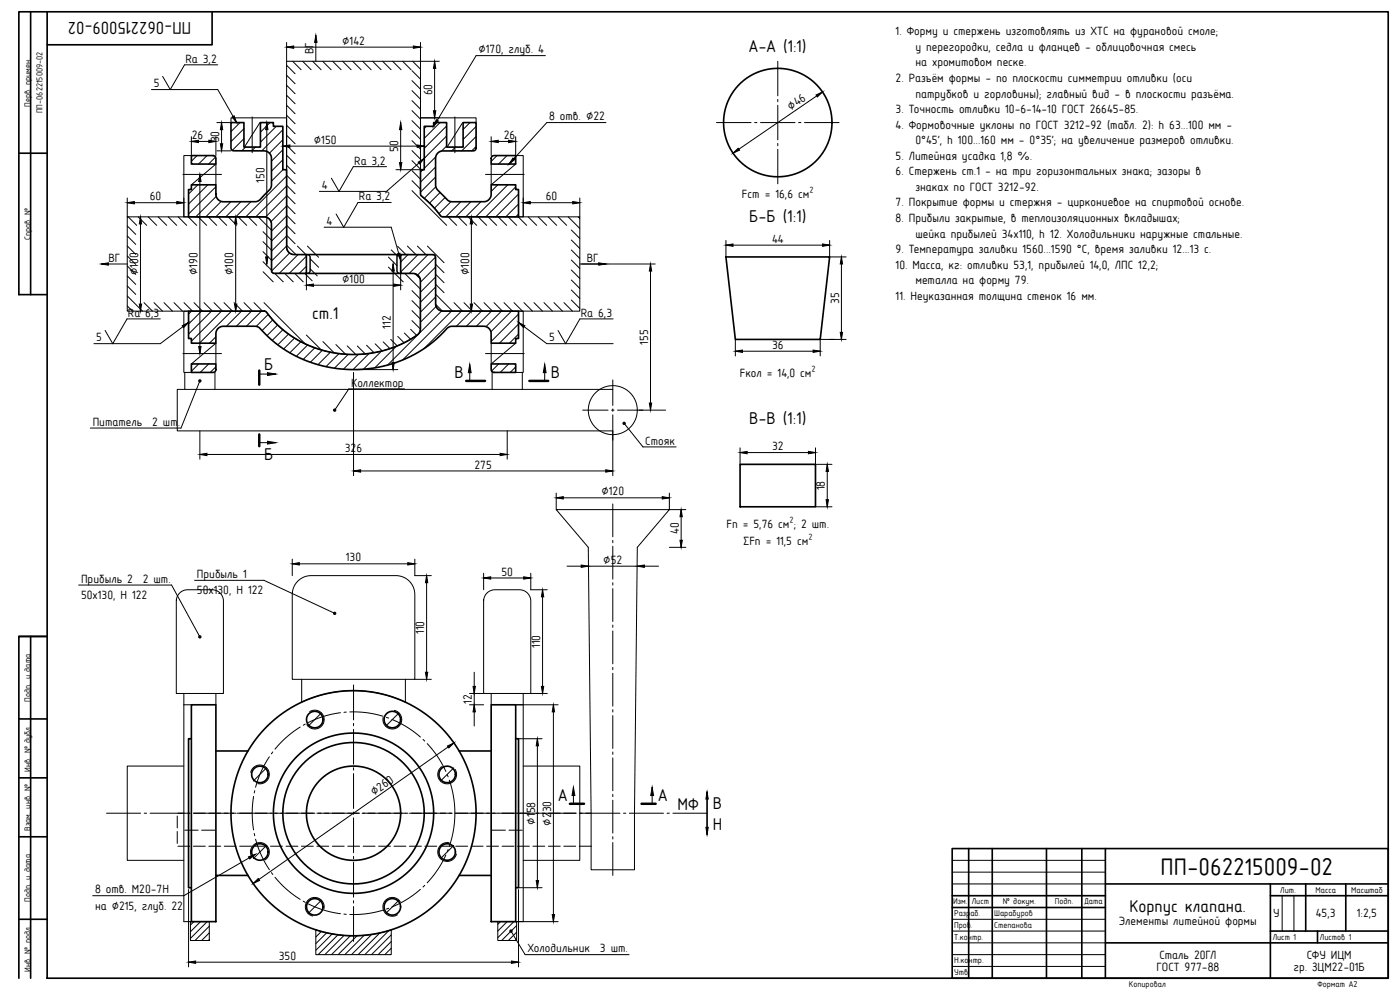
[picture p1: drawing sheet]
<svg xmlns="http://www.w3.org/2000/svg" width="594mm" height="420mm" viewBox="0 0 594 420" stroke-linecap="round" stroke-linejoin="round" font-family="sans-serif">
<g fill="#000" stroke="#000" stroke-width=".42">
<path d="M121.6 20l3-.5v1zM134 15l.5 3h-1zM175.4 19.5l3 .5-3 .5zM184.4 26l.5 3h-1zM346.2 40.3l2.8-1.3-2.2 2.1zM81.2 60l3-.5v1zM88.6 59.5l3 .5-3 .5zM94 52l.5 3h-1zM98.5 49.6l.8-.5 1.1 2.9zM113.2 52l.5 3h-1zM170 52l.5 3h-1zM185.1 50.8l.9 .5-2 2.3z"/>
<path d="M183.9 47h1l-.5 3zM208.4 60l3-.5v1zM215.8 59.5l3 .5-3 .5zM84.8 74l.5 3h-1zM93.5 61h1l-.5 3zM120 62l3-.5v1zM169.5 69h1l-.5 3zM177 61.5l3 .5-3 .5zM177.4 68.8l2.6-1.6-1.9 2.4zM217.6 67l.8 .7-2.4 1.9zM311 65l2.2-2.1 .6 .8zM54 86l3-.5v1z"/>
<path d="M59.6 92l.5 3h-1zM75 85.5l3 .5-3 .5zM100 92l.5 3h-1zM200 92l.5 3h-1zM222 86l3-.5v1zM243 85.5l3 .5-3 .5zM43 112l3-.5v1zM112.7 109h1l-.5 3zM166.8 112l.5 3h-1zM168.7 107.7l1-.3 .3 3zM254 111.5l3 .5-3 .5zM276 112l.5 3h-1z"/>
<path d="M308 104l3-.5v1zM349 103.5l3 .5-3 .5zM357 109l.5 3h-1zM59.1 129h1l-.5 3zM77.3 138.2l2.7-1.4-2.1 2.2zM99.5 129h1l-.5 3zM130 121l3-.5v1zM167 120.5l3 .5-3 .5zM199.5 129h1l-.5 3zM220 136.8l2.7 1.4-.6 .8zM84.3 147h1l-.5 3zM113.5 158.1l3.5 .6-3.5 .6z"/>
<path d="M166.3 153.8h1l-.5 3zM199.3 154.6l.6 3.5h-1.2zM231.1 154.6l.6 3.5h-1.2zM312 149l3-.5v1zM345 148.5l3 .5-3 .5zM356.5 141h1l-.5 3zM275.5 171h1l-.5 3zM84.8 192.8l3-.5v1zM113.5 187.2l3.5 .6-3.5 .6zM150 199.8l3-.5v1zM212.2 192.3l3 .5-3 .5zM257 199.3l3 .5-3 .5z"/>
<path d="M314 192l3-.5v1zM343 191.5l3 .5-3 .5zM351 197l.5 3h-1zM236 211.2l3-.5v1zM281 210.7l3 .5-3 .5zM289 216.2l.5 3h-1zM350.5 212h1l-.5 3zM124 239.2l3-.5v1zM173 238.7l3 .5-3 .5zM288.5 229.2h1l-.5 3zM181 244.2l.5 3h-1zM205.2 245.2l3-.5v1z"/>
<path d="M222.2 244.7l3 .5-3 .5zM230.2 250.2l.5 3h-1zM246.6 239.7l3 .5-3 .5zM270.4 240.2l3-.5v1zM180.5 285.2h1l-.5 3zM201.2 299l.5 3h-1zM200.7 291.2h1l-.5 3zM229.7 291.2h1l-.5 3zM234.8 299l.5 3h-1zM189.9 316.5l2.7-1.3-2.2 2.1zM228 313.4l.5 3h-1zM243.3 334l.6 3.5h-1.2z"/>
<path d="M276.7 334l.6 3.5h-1.2zM300 336l.5 3h-1zM299.5 351h1l-.5 3zM107.4 374.8l2.2-2.1 .5 .8zM105.4 363.5l2.9-1-2.4 1.9zM227.5 373.6h1l-.5 3zM234.3 388h1l-.5 3zM80 408.2l3-.5v1zM217 407.7l3 .5-3 .5z"/>
<circle cx="84.8" cy="161.6" r=".5"/>
<circle cx="142" cy="174" r=".5"/>
<circle cx="264.8" cy="179.6" r=".5"/>
<circle cx="84.8" cy="270.2" r=".5"/>
<circle cx="142" cy="260.2" r=".5"/>
<circle cx="216.8" cy="395" r=".5"/>
</g>
<g fill="none" stroke="#000" stroke-width=".42">
<path d="M121.6 18v8M121.6 20h56.8M134 15v11M178.4 18v8h8M64.3 38h28.1l8 14M92.4 27.5h-14.1l-6.1 10.5-3.2-5.6M121.6 27.7l3.6 3.6M121.6 31.9l3.6 3.6M121.6 36.2l3.6 3.6M124.2 26l3.6 3.6M128.4 26l3.6 3.6M132.6 26l3.6 3.6"/>
<path d="M136.9 26l3.6 3.6M141.1 26l3.6 3.6M145.4 26l3.6 3.6M149.6 26l3.6 3.6M153.9 26l3.6 3.6M158.1 26l3.6 3.6M162.3 26l3.6 3.6M166.6 26l3.6 3.6M170.8 26l3.6 3.6M174.8 30l3.6 3.6M174.8 34.2l3.6 3.6M174.8 38.5l3.6 3.6"/>
<path d="M175.1 26l3.3 3.3M184.4 26v24M231.4 23.6h-29.4l-18 30M330 26v14.7M349 39l-38 26M81.2 58v8M81.2 60h10.4M91.6 58v8M92 52h6M94 52v12M98 51.9v-1.9h23.6v21.9M101.8 52l-3.8 3.8"/>
<path d="M103.5 58.8l-5 5M103.5 54.6l-5.5 5.5M107 49.6v15.2M110.3 52l-6.6 10.4M113.2 52v60M114.6 52l-4.1 4.1M117.2 53.6l-6.7 6.7M120 59.3l-5.7 5.7M120 55.1l-8.9 8.9M121.6 40.4l3.6 3.6M121.6 44.6l3.6 3.6M121.6 48.9l3.6 3.6"/>
<path d="M121.6 53.1l3.6 3.6M121.6 57.4l3.6 3.6M170 52v20M174.8 42.7l3.6 3.6M174.8 46.9l3.6 3.6M174.8 51.2l3.6 3.6M174.8 55.4l3.6 3.6M174.8 59.7l3.6 3.6M178.4 50h8M180.9 53.6l-.9 .9M186.7 52l-6.7 6.7M189.5 57.7l-9.5 9.5"/>
<path d="M189.5 53.4l-9.5 9.5M193 49.6v15.2M196.3 52l-6.6 10.4M199.4 52l-2.9 2.9M202 51.9v-1.9h-23.6v21.9M202 57.9l-6.1 6.1M202 53.7l-5.5 5.5M208.4 58v8M208.4 60h10.4M218.8 58v8M257.1 52h-25.1l-16 17.6M304 52h14.7"/>
<path d="M320.2 52h1M322.7 52h14.6M330 42.2v1M330 44.7v14.6M338.8 52h1M341.3 52h14.7M77.6 74h16.4M81.1 66h-3.1v26h1.9l3.5 3.6M83.6 66l-2.4 2.4M83.9 78.4l-3.9 3.9M84.8 74v76M87.8 66l-3.6 3.6"/>
<path d="M88.2 78.4l-8.2 8.2M91.5 66.6l-3 3M91.6 79.2l-11.6 11.6M91.6 69.7v8.6M91.6 69.6l-10.4 8.8M92 64h6M104.2 62.4l-1.6 1.6M108.4 62.4l-1.6 1.6M120 67.8l-4.8 4.8M120 63.5l-4.8 4.8M120 62h60M120 72l-4.8 4.8"/>
<path d="M121.6 61.6l3.6 3.6M121.6 65.9l3.6 3.6M121.6 70.1l3.6 3.6M121.6 74.3l3.6 3.6M121.6 78.6l3.6 3.6M121.6 78.9l-13.1 13.1M121.6 74.7l-17.3 17.3M164 70.7h-14.1l-6.1 10.5-3.2-5.6M168 72h12M174.8 63.9l3.6 3.6M174.8 68.2l3.6 3.6M174.8 72.4l3.6 3.6"/>
<path d="M174.8 76.6l3.6 3.6M179.4 72l-1 1M180 67.2l-16 14h-28.5M184.8 75.1l-6.4 6.4M184.8 70.9l-6.4 6.4M184.9 66.6l-4.9 4.8M184.9 79.2l-4.9 4.9M189.5 61.9l-2.1 2.2M193.3 62.4l-1.6 1.6M202 62.2l-1.8 1.8M206 74h16.4M208.4 69.7v8.6"/>
<path d="M210.9 66l-2.5 2.5M211.2 78.4l-2.8 2.8M215.1 66l-3.6 3.6M215.5 78.4l-13.6 13.6M218.8 79.3l-12.7 12.7M218.8 66.6l-3 3M218.8 69.6l-10.4 8.8M218.9 66h3.1v26h-1.9M330 60.8v1M330 63.3v14.7M54 95.8l3.6 3.6M54 92h58.5a3.2 3.2 0 0 1 2.7 3.2v19.9l.3 .5 .9 .4h14.3l.5-.3 .4-.9v-5.9l-.3-.5-.9-.4h-6.1a3.2 3.2 0 0 1-2.7-3.2v-78.8h56.8v56.6l.3 .5a50.2 50.2 0 0 1 8.7 8.8l58.6 .1v40h-58.5a3.2 3.2 0 0 1-2.7-3.2v-19.9l-.3-.5-.9-.4h-14.3l-.5 .3-.4 .9v5.9l.3 .5 .9 .4h6.1a3.2 3.2 0 0 1 2.7 3.2l-.1 20.8-.3 1a25 25 0 0 1-10.8 6.3 47.2 47.2 0 0 1-54.6-15.2l-58.6-.1z"/>
<path d="M54 84v8M54 86h24M54.4 92l3.6 3.6M58.6 92l3.6 3.6M59.6 92v40M62.9 92l3.6 3.6M67.1 92l3.6 3.6M71.4 92l3.6 3.6M75.6 92l3.6 3.6M78 84v8M84.1 92l3.6 3.6M88.3 92l3.6 3.6"/>
<path d="M91.7 83.3l-8.6 8.7M92.6 92l3.6 3.6M93.8 85.5l-6.5 6.5M96.8 92l3.6 3.6M97.9 85.6l-6.4 6.4M101.1 92l3.6 3.6M102.2 85.6l-6.4 6.4M105.3 92l3.6 3.6M106.4 85.6l-6.4 6.4v40M109.5 92l5.7 5.7M111.6 98.3l3.6 3.6M121.6 82.8l3.6 3.6"/>
<path d="M121.6 87.1l3.6 3.6M121.6 91.3l3.6 3.6M121.6 95.6l3.6 3.6M121.6 99.8l3.6 3.6M121.6 95.9l-6.4 6.4M121.6 91.6l-6.4 6.4M121.6 87.4l-6.6 6.6M121.6 83.2l-8.9 8.9M137.5 96.4h28.5l4 14M166 85.9h-14.1l-6.1 10.5-3.2-5.6M174.8 80.9l14.7 14.7M186.8 81.6l-4.6 4.6"/>
<path d="M188.8 83.8l-4.5 4.5M190.2 92l3.6 3.6M191.3 85.6l-5.1 5M194.4 92l3.6 3.6M195.5 85.6l-6.4 6.4M198.6 92l3.6 3.6M199.8 85.6l-6.4 6.4M200 92v40l-6.4 6.4M202.9 92l3.6 3.6M204 85.6l-6.4 6.4M207.1 92l3.6 3.6M211.4 92l3.6 3.6"/>
<path d="M215.6 92l3.6 3.6M219.9 92l3.6 3.6M220 90.8l-1.2 1.2M220 86.6l-5.4 5.4M220 82.3l-9.7 9.7M222 86h24M222 84v8M224.1 92l3.6 3.6M228.3 92l3.6 3.6M232.6 92l3.6 3.6M236.8 92l3.6 3.6M241.1 92l4.9 4.9"/>
<path d="M242.4 97.6l3.6 3.6M245.3 92l.7 .7M246 84v8M43 112h11M54 100.1l3.6 3.6M54 104.3l3.6 3.6M54 108.6l3.6 3.6M54 112.8l3.6 3.6M54 117.1l3.6 3.6M111.6 102.5l3.6 3.6M111.6 106.8l3.6 3.6M111.6 111l3.6 3.6"/>
<path d="M111.6 115.3l4.3 4.3M116.6 116l3.6 3.6M120.8 116l3.6 3.6M121.6 104l4 4M121.6 104.4l-6.4 6.4M121.6 100.1l-6.4 6.4M122.9 107.3l-7.7 7.7M125.1 116l3.6 3.6M126.2 104.4l3.6 3.6M126.5 108l-8 8M129.3 116l3.1 3.1M130 112.9l-3.1 3.1"/>
<path d="M130 108.7l-7.3 7.3M130 116v7M130.1 108l1.1 .3 .4 .9v5.9l-.6 .7-.9 .2M130.4 104.4l4.8 4.8M131.6 109.8l3.6 3.6M131.6 114l3 3.1M164.8 113.3l6.3 6.3M164.8 109.1l3.6 3.6M166 106l2.6 2.6M166.8 112v44.8M168.7 104.5l3.5 3.5M169.9 108l-.9 .2-.6 .7v5.9l.4 .9 1.1 .3"/>
<path d="M170 116v7M171.7 116l6.7 6.7M172.9 104.4l3.6 3.6M173.1 108l-3.1 3.1M176.1 116.1l2.2 2.2M177.1 104.4l3.6 3.6M177.4 108l-7.4 7.4M181.4 104.4l7 7M181.6 108l-8 8M184.8 109.1l-7.6 7.6M184.8 112.1l3.6 3.6M184.8 116.3l3.6 3.6"/>
<path d="M184.8 117.5l-6.4 6.4M184.8 113.3l-6.4 6.4M242.4 101.8l3.6 3.6M242.4 106.1l3.6 3.6M242.4 110.3l3.6 3.6M242.4 114.5l3.6 3.6M242.4 118.8l3.6 3.6M246 112h32M276 112v62M308 102v7M308 104h44M352 102v7h7"/>
<path d="M357 109v35M54 121.3l3.6 3.6M54 125.5l6.5 6.5M54 129.8l2.2 2.2M61.1 128.4l3.6 3.6M65.3 128.4l3.6 3.6M68 135.3h-14.1l-6.1 10.5-3.2-5.6M69.6 128.4l3.6 3.6M73.8 128.4l3.6 3.6M78.1 128.4l3.6 3.6M79.9 132h-1.9v26h3.1M80 136.8l-12 9h-28.1"/>
<path d="M81.2 132l-1.2 1.2M82.3 128.4l3.6 3.6M85.5 132l-5.5 5.5M86.6 128.4l3.6 3.6M89.7 132l-9.7 9.7M90.8 128.4l3.6 3.6M94 132l-12.8 12.8M95 128.4l3.6 3.6M98.2 132l-13.6 13.6M99.3 128.4l3.6 3.6M102.5 132l-6.4 6.4M103.5 128.4l3.6 3.6"/>
<path d="M106.7 132l-6.4 6.4M107.8 128.4l3.6 3.6M110.9 132l-6.4 6.4M112 128.4l17.5 17.5M113.8 133.4l-5.1 5.1M115.7 135.7l-4.5 4.5M117.8 137.9l-4.5 4.5M120 139.9l-4.5 4.5M130 121h40M174.2 139.7l2.6 2.6M174.8 136l3.6 3.6M174.8 131.8l3.6 3.6"/>
<path d="M174.8 127.5l3.6 3.6M174.8 123.3l3.6 3.6M184.8 120.6l3.6 3.6M184.8 124.8l7.2 7.2M184.8 126l-6.4 6.4M184.8 121.8l-6.4 6.4M184.8 129.1l2.9 2.9M185 130l-6.6 6.7M187.4 131.9l-23 23M191.6 132l-20.8 20.7M192.6 128.4l3.6 3.6M195.8 132l-15.9 15.9"/>
<path d="M196.9 128.4l3.6 3.6M201.1 128.4l3.6 3.6M204.3 132l-6.4 6.4M205.4 128.4l3.6 3.6M208.5 132l-6.4 6.4M209.6 128.4l3.6 3.6M212.8 132l-6.6 6.6M213.8 128.4l3.6 3.6M217 132l-8.7 8.7M218.1 128.4l3.6 3.6M220 137.5l-8.1 8.1M220 133.3l-11.6 11.6"/>
<path d="M220 136.8l12 9h28.1M220.1 132h1.9v26h-3.1M222.3 128.4l3.6 3.6M226.6 128.4l3.6 3.6M230.8 128.4l3.6 3.6M235 128.4l3.6 3.6M239.3 128.4l3.6 3.6M242.4 123l3.6 3.6M242.4 127.3l3.6 3.6M260.1 135.3h-14.1l-6 10.5-3.2-5.6M77.6 150h16.4M78.4 158v7.2"/>
<path d="M84.3 154.4l-3.1 3.1M88.5 154.4l-3.6 3.6M91.2 158v7.2M91.6 155.6l-2.4 2.4M91.6 145.6l-10.4 8.8M91.6 142.9l-2.7 2.7M91.6 145.7v8.6M110 158.7h7M122.4 141.7l-4.6 4.6M125 143.4l-4.7 4.7M127.7 145l-4.7 4.7M130 142.1l6.3 6.4"/>
<path d="M130.5 146.4l-4.8 4.8M133.6 147.6l-5 4.9M136.8 148.6l-5.1 5.1M137 144.9l4.8 4.8M140.2 149.4l-5.3 5.3M142.5 146.2l4.1 4.1M143.8 150l-5.5 5.6M147.3 146.7l3.7 3.7M147.7 150.3l-5.8 5.9M150 158v43.8M150.8 156.8h18M151.6 146.8l3.4 3.4"/>
<path d="M152 150.4l-6.3 6.2M155.5 146.5l3.2 3.1M156.6 150l-6.8 6.8M159.2 145.9l3 3M161.9 148.9l-7.7 7.7M162.6 145l2.9 2.9M165.8 144l2.7 2.8M168.2 146.9l-9.2 9.2M168.8 142.7l2.7 2.7M171.6 141.3l2.6 2.6M199.3 154.6v7M206 150h16.4"/>
<path d="M208.4 145.7v8.6M208.8 158v7.2M211.6 154.4l-3 3M215.8 154.4l-3.6 3.6M218.8 155.7l-2.3 2.3M218.8 145.6l-10.4 8.8M220 141.7l-3.9 3.9M221.6 158v7.2M231.1 154.6v7M312 144v7M312 149h36M359 144h-11v7"/>
<path d="M84.8 161.6l-8 20h-38.5M171.6 165h-23.6l-6 9M247.2 174h10.8M259.5 174h1M260 165.2h-184.8v17.6h184.8M260 161.2v10.8M260 173.5v1M260 176v25.8M262 174h20.4M264.8 179.6l8 10h14.1M84.8 182.8v12M84.8 192.8h130.4"/>
<path d="M110 187.8h7M150 199.8h110M215.2 182.8v12M314 190v7M314 192h32M346 190v7h7M351 197v18M236 216.2h48l-13.6 16-1.2 136.8h-18.4l-1.2-136.8zM236 209.2v7M236 211.2h48M260 213.8v14M284 209.2v7h7"/>
<path d="M289 216.2v16M346 215h7M124 237.2v7M124 239.2h52M176 237.2v7h7M260 229.3v1M260 231.8v13.9M284 232.2h7M33.4 248.2h39.4l12 22M76.2 251.6a4.8 4.8 0 0 1 3.4-1.4h10.4a4.8 4.8 0 0 1 4.8 4.8v39.2h-20v-39.2a4.8 4.8 0 0 1 1.4-3.4zM82.6 246.2h29.4l30 14M126.3 246.5a8 8 0 0 1 5.7-2.3h36a8 8 0 0 1 8 8v36h-52v-36a8 8 0 0 1 2.3-5.7z"/>
<path d="M181 244.2v44M205.2 243.2v7M205.2 245.2h20M206.6 251.6a4.8 4.8 0 0 1 3.4-1.4h10.4a4.8 4.8 0 0 1 4.8 4.8v39.2h-20v-39.2a4.8 4.8 0 0 1 1.4-3.4zM225.2 243.2v7h7M230.2 250.2v44M240.6 240.2h38.8M260 247.2v1M260 249.7v14M260 265.2v1M260 267.7v13.9M78 294.2v96.8h3.2"/>
<path d="M78 299h3.2M91.6 294.2v4.8M128 288.2v9.7a52 52 0 0 1 44 0v-9.7M150 290.6v14.8M176 288.2h7M199.2 299h6M199.2 294.2h6M201.2 285.2v22.8M208.4 294.2v4.8M218.8 299h18M222 294.2v96.8M225.2 294.2h7"/>
<path d="M234.8 299v92M260 283.1v1M260 285.6v14M115.7 319l-.5 .8M127.4 308.5a42.7 42.7 0 0 0-10.7 9.3M129.5 307.2l-.9 .5M131.4 301.9a4 4 0 0 1 5.5 1.2 4 4 0 0 1-1.2 5.5 4 4 0 0 1-5.5-1.2M136.3 302.5l-5.6 5.6M144.4 302.4a42.7 42.7 0 0 0-13.5 4.1M146.9 302.1l-1 .1M148.4 302a42.6 42.6 0 0 1 14.1 1.9M150 306.9v1"/>
<path d="M150 309.4v14.8M163.9 304.3l1 .4M166.3 305.2a42.6 42.6 0 0 1 12.1 7.5M167.3 301.4a4 4 0 0 1 3.1 4.7 4 4 0 0 1-4.8 3.1 4 4 0 0 1-3-4.8M169.3 302.5l-5.6 5.6M179.5 313.7l.7 .7M181.2 315.5a42.7 42.7 0 0 1 8 11.8M192.6 315.2l-85.2 59.6M220 313.4h10M228 313.4v63.2M260 301.1v1M260 303.6v13.9"/>
<path d="M260 319v1M78 325h-24v40h24M106.4 327.7a4 4 0 0 1 4.7-3.1 4 4 0 0 1 3.1 4.8 4 4 0 0 1-4.8 3M107.6 337.9a42.7 42.7 0 0 0 0 14.2M108.1 335.4l-.2 1M113.1 325.7l-5.6 5.6M114.3 321a42.7 42.7 0 0 0-5.9 13M150 325.7v1M150 328.2v14.8M187.6 325.2a4 4 0 0 0-1.2 5.5 4 4 0 0 0 5.5 1.2 4 4 0 0 0 1.2-5.5M189.8 328.6l.3 1M190.6 331a42.7 42.7 0 0 1 2.4 14"/>
<path d="M192.5 325.7l-5.6 5.6M222 325h24v40h-24M243.3 334v7M260 321.5v14M260 337v1M260 339.5v13.9M276.7 334v7M45.2 345h14.5M61.2 345h1M63.7 345h17M75.2 346.2v5M75.2 352.7v5.1"/>
<path d="M75.5 359h5M78.4 352.2h5.6M82 345h18.2M82 359h5.1M85.5 352.2h5.7M88.6 359h5M95.1 359h5.1M100.7 345h32.9M101.7 359h5M107.9 353.6l.2 1M108.2 359h5.1M108.4 356a42.7 42.7 0 0 0 5.9 13"/>
<path d="M113.1 358.7l-5.6 5.6M114.8 359h5M121.3 359h5.1M127.9 359h5M134.4 345h18.2M134.4 359h5.1M141 359h5M147.5 359h5.1M150 344.5v1M150 347v14.8M153.6 345h19.5M154.1 359h5"/>
<path d="M160.6 359h5.1M167.2 359h5M173.7 345h18.2M173.7 359h5.1M180.3 359h5M186.8 359h5.1M190.6 357.6a4 4 0 0 0-4.8 3 4 4 0 0 0 3.1 4.8 4 4 0 0 0 4.7-3.1M192.5 358.7l-5.6 5.6M193 345a42.7 42.7 0 0 1-2.4 14M193.1 345h51.4M193.4 359h5M199.9 359h5.1"/>
<path d="M206.5 359h5M208.8 352.2h5.7M213 359h5.1M215.9 352.2h5.7M219.6 359h5M226.1 359h5.1M232.7 359h5M239.2 359h5.1M245.8 345h17.2M245.8 359h5M260 354.9v1M260 357.4v14"/>
<path d="M264.5 345h1M267 345h14.5M283 345h1M285.5 345h14.5M80 377.4v32.8M106.9 363.6a4 4 0 0 1 1.2-5.5 4 4 0 0 1 5.5 1.2 4 4 0 0 1-1.2 5.5M108.3 362.5l-30.3 17.5h-38.7M115.2 370.2l.5 .8M116.7 372.2a42.8 42.8 0 0 0 10.7 9.3M150 363.3v1M150 365.8v14.8M178.4 377.3a42.6 42.6 0 0 1-12.1 7.5"/>
<path d="M180.2 375.6l-.7 .7M189.2 362.7a42.7 42.7 0 0 1-8 11.8M190.1 360.4l-.3 1M220 377.4v32.8M220 376.6h10M404 375h65M404 370h65M404 365h65M544 380v15M549 380v15M80.8 391h8v8h-8zM82.3 391l-1.5 1.5"/>
<path d="M85.1 391l-4.3 4.3M87.9 391l-7.1 7.1M88.8 398.6l-.4 .4M88.8 395.8l-3.2 3.2M88.8 392.9l-6.1 6.1M128.6 382.3l.9 .5M130.9 383.5a42.7 42.7 0 0 0 13.5 4.1M134 394.5a52 52 0 0 0 32 0v10.5h-32zM136.3 395.2l-2.3 2.3M136.3 381.9l-5.6 5.6M137.4 385.6a4 4 0 0 0-3-4.8 4 4 0 0 0-4.8 3.1 4 4 0 0 0 3.1 4.7M138.6 395.7l-4.6 4.6"/>
<path d="M141 396.2l-7 7M143.4 396.6l-8.4 8.4M145.9 387.8l1 .1M146 396.8l-8.2 8.2M148.7 397l-8.1 8M150 382.1v1M150 384.6v14.8M151.5 397l-8 8M154.5 396.8l-8.2 8.2M157.7 396.4l-8.6 8.6M161.2 395.8l-9.2 9.2M162.5 386.1a42.6 42.6 0 0 1-14.1 1.9"/>
<path d="M164.9 385.3l-1 .4M165 394.8l-10.2 10.2M166 399.4l-5.6 5.6M166 396.6l-8.4 8.4M169.3 381.9l-5.6 5.6M169.8 382.6a4 4 0 0 0-5.5-1.2 4 4 0 0 0-1.2 5.5 4 4 0 0 0 5.5 1.2M211.2 391h8v8h-8zM212.4 391l-1.2 1.2M215.2 391l-4 4M216.8 395l6 10h44.1M218 391l-6.8 6.8M218.8 391h18"/>
<path d="M219.2 398.3l-.7 .7M219.2 395.5l-3.5 3.5M219.2 392.6l-6.4 6.4M404 400h65M404 395h65M404 390h65M80 408.2h140M166 402.3l-2.7 2.7M404 405h65M404 410h65"/>
<circle cx="260" cy="174" r="10.4"/>
</g>
<g fill="none" stroke="#000" stroke-width=".7">
<path d="M13 5v120M20 5h569v410h-569zM20 5h-12v120h12M90 5v14h-70M98 52h5.5v10.4h7v-10.4h5.5v1.6h4v18.4h1.6v33.3a3.2 3.2 0 0 0 3.2 2.7h5.2v8h-13.9l-.7-.6-.2-20.7a3.2 3.2 0 0 0-3.2-2.7h-32v-11.6h1.2v-2h10.4v4a3.2 3.2 0 0 0 3.2 3.2l14.3-.1a20.9 20.9 0 0 0 5.9-6.1l.2-12.7a3.2 3.2 0 0 0-3.2-2.7h-13.1l-.5-.3-.4-.9zM180 53.6h4v-1.6h5.5v10.4h7v-10.4h5.5v10.8l-.4 .9-.8 .3h-13.3a3.2 3.2 0 0 0-2.7 3.2v11.7l.6 1.4 3.2 3.2a4.1 4.1 0 0 0 2.7 2.1h14.4a3.2 3.2 0 0 0 2.7-3.2v-4h10.4v2h1.2v11.6h-32.5l-.5-.3a50.4 50.4 0 0 0-8.5-9l-.1-10.7h1.6zM8 65h12M81.2 66h9.5l.9 .9v2.7h-10.4zM208.7 66.4l.9-.4h9.2v3.6h-10.4v-2.4zM130 108h40M130 116h40M308 109h44l-4 35h-36z"/>
<path d="M80 132l32.8 .2a47.1 47.1 0 0 0 64.9 9.3l.7-1.9v-20.9a3.2 3.2 0 0 0-3.2-2.7h-5.2v-8h13.9l.7 .6 .2 20.7a3.2 3.2 0 0 0 3.2 2.7h32v11.6h-1.2v2h-10.4v-4.5a3.2 3.2 0 0 0-3.2-2.7h-13.8l-1 .3a54.3 54.3 0 0 1-80.8 .1l-1.5-.4h-13.8a3.2 3.2 0 0 0-2.7 3.2v4h-10.4v-2h-1.2zM81.2 154.4h10.4v2.7l-.3 .5-.9 .4h-9.2zM208.4 154.4h10.4v3.6h-9.5l-.9-.9zM314 197h32v18h-32zM8 270h12h-12v145M13 270v145M81.2 299h10.4v92h-10.4zM208.4 299h10.4v92h-10.4zM8 305h12M81.2 313.4h-1.2v63.2h1.2M91.6 318.6h13.6M194.8 318.6h13.6"/>
<path d="M218.8 313.4h1.2v63.2h-1.2M8 330h12M300 336v18M8 355h12M404 360h185v55h-185zM411 360v55M421 360v55M444 360v55M459 360v55M469 360v55M91.6 371.4h13.6M194.8 371.4h13.6"/>
<path d="M404 380h65M469 375h120M539 380h50M539 375v40M554 375v20M571 375v20M8 390h12M404 385h65M469 400h120M539 395h50M559 395v5"/>
<circle cx="330" cy="52" r="23"/>
<circle cx="133.5" cy="305.3" r="3.5"/>
<circle cx="166.5" cy="305.3" r="3.5"/>
<circle cx="110.3" cy="328.5" r="3.5"/>
<circle cx="189.7" cy="328.5" r="3.5"/>
<circle cx="150" cy="345" r="30"/>
<circle cx="150" cy="345" r="20"/>
<circle cx="150" cy="345" r="52"/>
<circle cx="150" cy="345" r="34"/>
<circle cx="110.3" cy="361.5" r="3.5"/>
<circle cx="189.7" cy="361.5" r="3.5"/>
<circle cx="133.5" cy="384.7" r="3.5"/>
<circle cx="166.5" cy="384.7" r="3.5"/>
</g>
<path d="M110 157.2v6M197.8 161.6h8M224.6 161.6h8M110 184.3v5M241.8 341h6M272.2 341h6" fill="none" stroke="#000" stroke-width="1.1"/>
<text font-size="11.9" x="492.4" y="371.3">ПП-062215009-02</text>
<g font-size="8.5">
<text x="81.1" y="9.2" transform="rotate(-180 81.1 9.2)">ПП-062215009-02</text>
<text x="317.7" y="22">А-А (1:1)</text>
<text x="317.8" y="94">Б-Б (1:1)</text>
<text x="132.5" y="135.2">ст.1</text>
<text x="112" y="156.9">Б</text>
<text x="192.8" y="160.3">В</text>
<text x="233.6" y="160.3">В</text>
<text x="317.8" y="180">В-В (1:1)</text>
<text x="112" y="195">Б</text>
<text x="236.8" y="339.7">А</text>
<text x="279.2" y="339.7">А</text>
<text x="287.5" y="343.5">МФ</text>
<text x="302.5" y="343.2">В</text>
<text x="302.5" y="352.2">Н</text>
<text x="479.3" y="387">Корпус клапана.</text>
</g>
<g font-size="6">
<text x="380" y="15">1. Форму и стержень изготовлять из ХТС на фурановой смоле;</text>
<text x="133" y="23" transform="rotate(-90 133 23)">ВГ</text>
<text x="145.2" y="19">⌀142</text>
<text x="203" y="22.6">⌀170, глуб. 4</text>
<text x="388.4" y="21.6">у перегородки, седла и фланцев - облицовочная смесь</text>
<text x="78.7" y="26.6">Ra 3,2</text>
<text x="388.4" y="28.2">на хромитовом песке.</text>
<text x="380" y="34.8">2. Разъём формы - по плоскости симметрии отливки (оси</text>
<text x="65.3" y="37">5</text>
<text x="183.4" y="40.4" transform="rotate(-90 183.4 40.4)">60</text>
<text x="388.4" y="41.4">патрубков и горловины); главный вид - в плоскости разъёма.</text>
<text x="335.6" y="47" transform="rotate(-34 335.6 47)">⌀46</text>
<text x="380" y="48">3. Точность отливки 10-6-14-10 ГОСТ 26645-85.</text>
<text x="233" y="51">8 отв. ⌀22</text>
<text x="81.4" y="59">26</text>
<text x="213.8" y="59">26</text>
<text x="380" y="54.6">4. Формовочные уклоны по ГОСТ 3212-92 (табл. 2): h 63...100 мм -</text>
<text x="93" y="60.4" transform="rotate(-90 93 60.4)">30</text>
<text x="133.2" y="61">⌀150</text>
<text x="169" y="64.4" transform="rotate(-90 169 64.4)">50</text>
<text x="388.4" y="61.2">0°45', h 100...160 мм - 0°35'; на увеличение размеров отливки.</text>
<text x="150.3" y="69.8">Ra 3,2</text>
<text x="380" y="67.8">5. Литейная усадка 1,8 %.</text>
<text x="112.2" y="77.4" transform="rotate(-90 112.2 77.4)">150</text>
<text x="380" y="74.4">6. Стержень ст.1 - на три горизонтальных знака; зазоры в</text>
<text x="136.5" y="80.2">4</text>
<text x="314.8" y="84">Fст = 16,6 см²</text>
<text x="388.4" y="81">знаках по ГОСТ 3212-92.</text>
<text x="63.6" y="85">60</text>
<text x="152.3" y="85">Ra 3,2</text>
<text x="231.6" y="85">60</text>
<text x="380" y="87.6">7. Покрытие формы и стержня - циркониевое на спиртовой основе.</text>
<text x="138.5" y="95.4">4</text>
<text x="380" y="94.2">8. Прибыли закрытые, в теплоизоляционных вкладышах;</text>
<text x="388.4" y="100.8">шейка прибылей 34x110, h 12. Холодильники наружные стальные.</text>
<text x="327.6" y="103">44</text>
<text x="380" y="107.4">9. Температура заливки 1560...1590 °С, время заливки 12...13 с.</text>
<text x="46" y="111">ВГ</text>
<text x="249" y="111">ВГ</text>
<text x="380" y="114">10. Масса, кг: отливки 53,1, прибылей 14,0, ЛПС 12,2;</text>
<text x="58.6" y="116.8" transform="rotate(-90 58.6 116.8)">⌀100</text>
<text x="83.8" y="116.8" transform="rotate(-90 83.8 116.8)">⌀190</text>
<text x="99" y="116.8" transform="rotate(-90 99 116.8)">⌀100</text>
<text x="145.2" y="120">⌀100</text>
<text x="199" y="116.8" transform="rotate(-90 199 116.8)">⌀100</text>
<text x="388.4" y="120.6">металла на форму 79.</text>
<text x="356" y="128.9" transform="rotate(-90 356 128.9)">35</text>
<text x="380" y="127.2">11. Неуказанная толщина стенок 16 мм.</text>
<text x="54.3" y="134.4">Ra 6,3</text>
<text x="246.5" y="134.4">Ra 6,3</text>
<text x="165.8" y="139.4" transform="rotate(-90 165.8 139.4)">112</text>
<text x="40.9" y="144.8">5</text>
<text x="233" y="144.8">5</text>
<text x="275" y="146.2" transform="rotate(-90 275 146.2)">155</text>
<text x="327.6" y="148">36</text>
<text x="313.9" y="160">Fкол = 14,0 см²</text>
<text x="149" y="164">Коллектор</text>
<text x="39.3" y="180.6">Питатель</text>
<text x="64.6" y="180.6">2 шт</text>
<text x="75.4" y="180.6">.</text>
<text x="146.3" y="191.8">326</text>
<text x="273.8" y="188.6">Стояк</text>
<text x="327.6" y="191">32</text>
<text x="201.3" y="198.8">275</text>
<text x="350" y="208" transform="rotate(-90 350 208)">18</text>
<text x="255.2" y="210.2">⌀120</text>
<text x="288" y="226.6" transform="rotate(-90 288 226.6)">40</text>
<text x="308.2" y="224">Fп = 5,76 см²; 2 шт.</text>
<text x="315.2" y="231">ΣFп = 11,5 см²</text>
<text x="146.8" y="238.2">130</text>
<text x="256" y="239.2">⌀52</text>
<text x="83.6" y="245.2">Прибыль 1</text>
<text x="212.8" y="244.2">50</text>
<text x="34.4" y="247.2">Прибыль 2</text>
<text x="60.6" y="247.2">2 шт.</text>
<text x="34.4" y="254.1">50x130, H 122</text>
<text x="83.6" y="252.1">50x130, H 122</text>
<text x="180" y="269" transform="rotate(-90 180 269)">110</text>
<text x="229.2" y="275" transform="rotate(-90 229.2 275)">110</text>
<text x="200.2" y="298.6" transform="rotate(-90 200.2 298.6)">12</text>
<text x="158.8" y="337.6" transform="rotate(-35 158.8 337.6)">⌀260</text>
<text x="227" y="349.8" transform="rotate(-90 227 349.8)">⌀158</text>
<text x="233.8" y="350.2" transform="rotate(-90 233.8 350.2)">⌀230</text>
<text x="40.3" y="379">8 отв. М20-7Н</text>
<text x="40.3" y="385.9">на ⌀215, глуб. 22</text>
<text x="540.1" y="389">У</text>
<text x="558.3" y="389">45,3</text>
<text x="575.7" y="389">1:2,5</text>
<text x="474.7" y="392.6">Элементы литейной формы</text>
<text x="118.3" y="407.2">350</text>
<text x="223.8" y="404">Холодильник</text>
<text x="254.6" y="404">3 шт.</text>
<text x="491.9" y="406.7">Сталь 20ГЛ</text>
<text x="554.5" y="406.7">СФУ ИЦМ</text>
<text x="490.7" y="412.1">ГОСТ 977-88</text>
<text x="548.8" y="412.1">гр. ЗЦМ22-01Б</text>
</g>
<g font-size="4.2">
<text x="13" y="45.4" transform="rotate(-90 13 45.4)">Перв. примен.</text>
<text x="18" y="48" transform="rotate(-90 18 48)">ПП-062215009-02</text>
<text x="13" y="102" transform="rotate(-90 13 102)">Справ. №</text>
<text x="13" y="297.6" transform="rotate(-90 13 297.6)">Подп. и дата</text>
<text x="13" y="327.4" transform="rotate(-90 13 327.4)">Инв. № дубл.</text>
<text x="13" y="352.4" transform="rotate(-90 13 352.4)">Взам. инв. №</text>
<text x="13" y="382.6" transform="rotate(-90 13 382.6)">Подп. и дата</text>
<text x="404.4" y="383.7">Изм.</text>
<text x="412.3" y="383.7">Лист</text>
<text x="425.4" y="383.7">№ докум.</text>
<text x="447.5" y="383.7">Подп.</text>
<text x="460.1" y="383.7">Дата</text>
<text x="543.2" y="378.7">Лит.</text>
<text x="558.1" y="378.7">Масса</text>
<text x="573.3" y="378.7">Масштаб</text>
<text x="404.8" y="388.7">Разраб.</text>
<text x="421.8" y="388.7">Шарабуров</text>
<text x="404.8" y="393.7">Пров</text>
<text x="411.9" y="393.7">.</text>
<text x="421.8" y="393.7">Степанова</text>
<text x="404.8" y="398.7">Т.контр.</text>
<text x="540" y="398.7">Лист 1</text>
<text x="560" y="398.7">Листов 1</text>
<text x="13" y="412.4" transform="rotate(-90 13 412.4)">Инв. № подл.</text>
<text x="404.8" y="408.7">Н.контр.</text>
<text x="404.8" y="413.7">Утв.</text>
<text x="479" y="418.8">Копировал</text>
<text x="559" y="418.8">Формат A2</text>
</g>
</svg>
